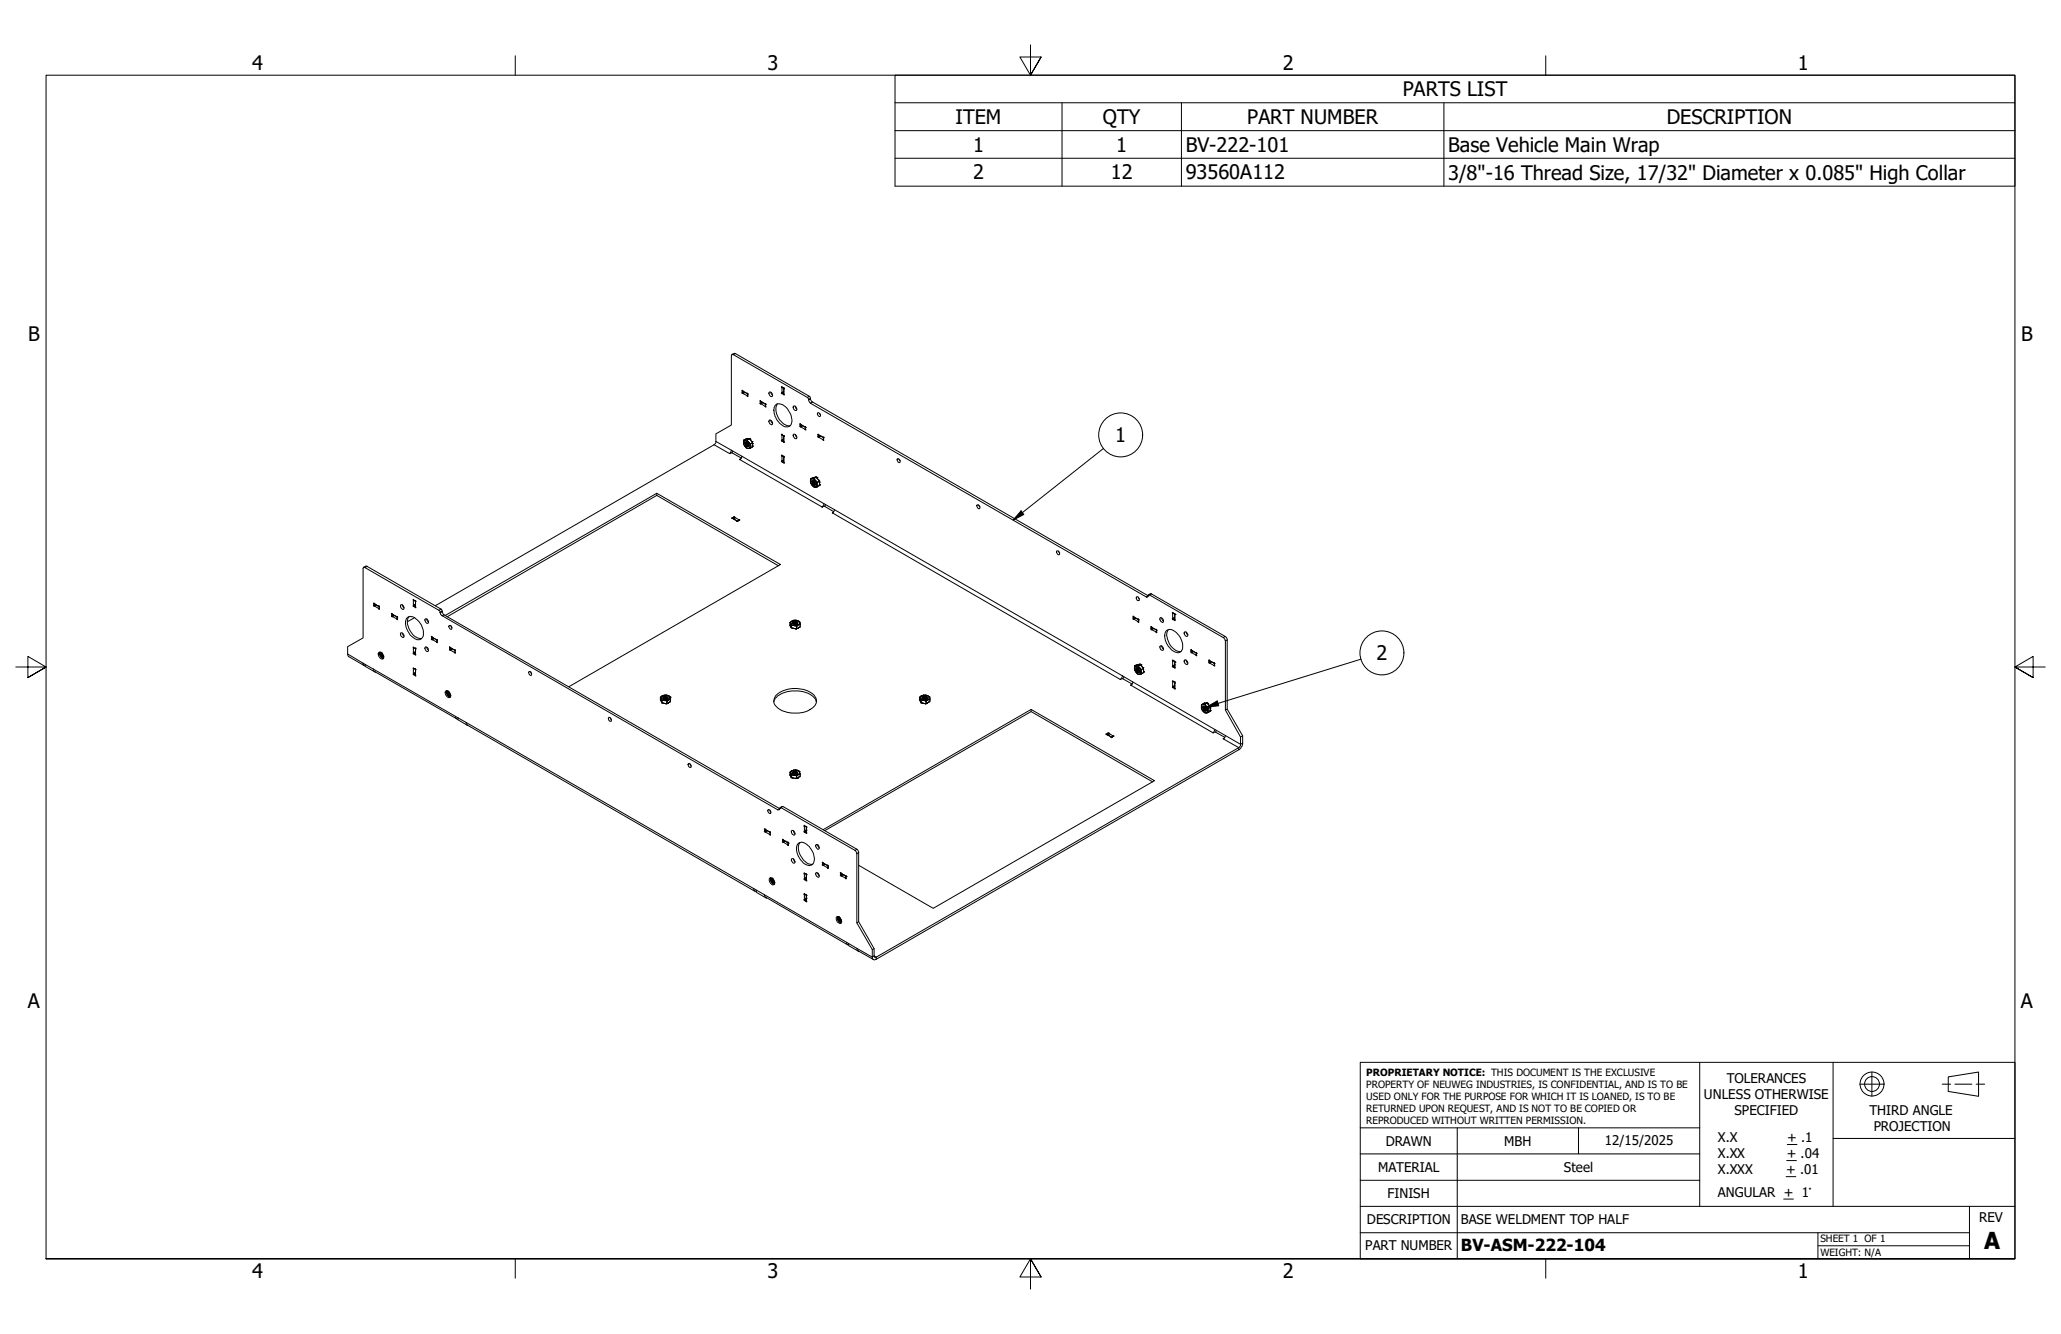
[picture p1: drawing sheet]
<svg xmlns="http://www.w3.org/2000/svg" width="432mm" height="279mm" viewBox="0 0 432 279" stroke-linecap="round" stroke-linejoin="round" font-family="sans-serif">
<!-- layer: Visible (ANSI) -->
<g fill="none" stroke="#000" stroke-width=".21">
<path d="M153.4 74.2l.5-.2h.2l15.4 9 .2 .1 .1 .5 .3 .5 70.4 40.7M152.8 95h.1M152.8 95l.4-.7 2.2 1.3-.3 .6h-.2l.3-.1M152.8 95l.5-.2 2 1.1M153.5 94.5l-.1 .4M155.5 82.2l.3-.2 .2 .2M155.6 82.4l.9 .5 .1 .2h.1v-.5M155.6 82.4h-.2v-.7l1.1 .7M155.6 82.4l.5-.2 .6 .4M155.8 92.8l.3 .7M155.8 92.6a.48 .48 0 0 1 .5-.4 .48 .48 0 0 1 .5 .4l.1 .1a.81 .81 0 0 1 0 1.2M155.8 92.8h.1"/>
<path d="M155.8 92.8v.3l.3 .4M155.8 92.6h.1M155.8 92.6v.2M155.8 93.1h.1M155.8 92.1v.5M156.1 93.5l.1 .2M156.1 93.5h.1M156.1 92.8l.3 .6 .3 .1M156.2 92.5a.58 .58 0 0 1 .6 .4 .58 .58 0 0 1-.1 .6 .51 .51 0 0 1-.5-.3 .51 .51 0 0 1 .2-.6l.4 .6-.1 .2 .1-.1v.1a.41 .41 0 0 1-.4 .1 .41 .41 0 0 1-.3-.4v-.4zM156.2 93.7l.5 .2M156.2 93.6v.1M156.3 93l.2 .3"/>
<path d="M156.3 91.9l-.4 .3M156.5 92.9l.2 .3M156.5 92.6v.4l.3 .3a.61 .61 0 0 1-.3-.7zM156.5 91.9h.1M156.5 91.9h.4M156.5 82.4l.2 .1v.1M156.5 93.9h.1M156.6 92.8l.2 .4M156.6 92.6l.2 .6M156.6 82.4h-.1M156.7 93.9h.2M156.7 93.4l-.4-.3v-.4l.1-.1-.1 .2 .1 .4 .4 .2"/>
<path d="M156.7 93.9h.1M156.8 93.2h.1M156.8 93.9h.1M156.9 91.9l.2 .1M156.9 91.9h.1M157.1 92h.1M157.1 92l.4 .5M157.2 93.8v.1M157.5 92.5h.1M157.6 93.6l-.7 .3M157.7 93.6h.1M157.7 93.4h.1"/>
<path d="M157.7 92.8v.8M159.3 84.4l.3-.2 .1 .2M159.4 84.6l.4-.3 .6 .5M160.3 84.6l-1.1-.7 .1 .2-.1 .4 1.3 .8-.1-.5M160.3 84.6h.2l-.1 .2M160.4 84.5l-.1 .1M161.2 88a.54 .54 0 0 1 .6 .3 .54 .54 0 0 1-.2 .7 .75 .75 0 0 1-.4-1zM161.2 82.1a.6 .6 0 0 1 .6 .3 .6 .6 0 0 1-.1 .7 .64 .64 0 0 1-.5-1zM161.5 82.2l.4 .5M161.5 88v.3l.4 .3M162.6 84.8a2.04 2.04 0 0 1 2.6 1.2 2.47 2.47 0 0 1 .2 3.3 1.85 1.85 0 0 1-2.3-.9 3.2 3.2 0 0 1-.7-3.4zM162.9 84.6a3.4 3.4 0 0 0 1.5 4.3l.5 .3h.6"/>
<path d="M163.7 90.9l.6 .4-.1 .1 .1 1.3-.6-.4 .1-.1zM163.7 95.3l.6 .3-.1 .2 .1 1.2-.6-.3 .1-.1v-1.1zM163.7 81l.6 .3-.1 .2 .1 1.2-.6-.3 .1-.2v-1zM164.1 91.2l.1 .7-.4 .3M164.1 92l.1 .2-.3 .2M164.1 95.6l.1 .7-.4 .3M164.1 96.4l.1 .2-.3 .2M164.1 81.3l.1 .7-.4 .2M164.1 82l.1 .2-.3 .2M164.3 95.8h.1M164.3 81.4v.1M164.3 91.4h.1"/>
<path d="M166.2 85.2a.51 .51 0 0 1 .6 .1 .51 .51 0 0 1 0 .7 .68 .68 0 0 1-.6-.8zM166.2 91.1a.5 .5 0 0 1 .6 .1 .5 .5 0 0 1 0 .7 .77 .77 0 0 1-.6-.8zM166.6 91l.3 .6M166.6 85.1l.3 .6M167.6 89.2v.1l.2 .1M167.6 89.2v-.5l1.1 .7M167.6 89.2l.4-.2 .1 .2M167.8 89.4l1 .6-.1-.1 .1-.4-.1-.1M167.8 89.4l.3-.2 .7 .4M168.7 89.3v.1M169.4 83.7l-.2-.5-15.8-9-.2 .3v14.5l-3.2 1.9v1.8l-.4 .5-58.4 33.7M169.4 83.7l.4 .8 70.4 40.6 .3-.3"/>
<path d="M169.4 83.7h.1M170.9 99.9l.2 .2M170.9 99.9h.1M170.9 99.9l-.4 .1M171 99.9v.1M171.3 86.5a.42 .42 0 0 1 .5 .2 .42 .42 0 0 1-.2 .5 .58 .58 0 0 1-.3-.7zM171.4 91.4l.4-.2v.2M171.5 91.6l-.2-.1 .1-.1-.1-.5 1.1 .7M171.5 91.6l1.1 .7v-.7h-.2M171.5 91.6l.5-.3 .5 .5M171.6 86.6l.3 .3M172.4 91.6h.1"/>
<path d="M188 96.1h.1a.52 .52 0 0 1 .4 .8 .61 .61 0 0 1-.5-.8zM188.3 96.2l.3 .3M76.2 118.8l.4-.2h.3l15.5 9 .6 1.2 70.3 40.6M137.6 103.3v.5M153.7 108.3l-.4 .2v.1l1.1 .5M153.7 108.3h.1M153.7 108.3v.4h.2M153.7 108.3v-.1h.2v.1M153.9 108.3h.1M153.9 108.3l.8 .5h.3v.2l-.4 .1M153.9 108.3v.5l.7 .4M154.4 109.1h.1"/>
<path d="M154.4 109.1v.1h.2v-.1M154.4 109.1v.1M154.6 109.1v.1M163.1 118.5l-25.5-14.7-43.9 25.4M169.8 100.8l.3 .7M169.8 100.6a.55 .55 0 0 1 .6-.3 .55 .55 0 0 1 .5 .5l.2 .3a.64 .64 0 0 1-.2 .9M169.8 100.8h.1M169.8 100.6v.2M169.9 100.3l-.1 .3M169.9 101.2h.1M169.9 100.3h.1M170.1 101.5l.1 .2"/>
<path d="M170.1 101.5h.1M170.2 100.8l.3-.1a.58 .58 0 0 0 .4 .7l-.1 .1a.48 .48 0 0 1-.5-.1 .48 .48 0 0 1-.1-.5zM170.2 100.9l.1 .5 .3 .3M170.2 100.6a.67 .67 0 0 1 .6 1.1 .62 .62 0 0 1-.6-.4 .62 .62 0 0 1 0-.7zM170.2 101.7l.6 .3M170.2 101.7h.1M170.3 101l.3 .4M170.4 100l-.5 .3M170.4 101l.3 .3M170.4 100.7a.56 .56 0 0 0 .5 .7M170.5 100h.1M170.5 102h.1"/>
<path d="M170.6 100.9l.2 .3M170.8 101.5l.1-.2zM170.8 101.5l-.3-.1-.2-.3 .1-.5a.5 .5 0 0 0 0 .6 .5 .5 0 0 0 .4 .3M170.8 102h.1M170.9 101.3h.1M170.9 102h-.1M170.9 101.3l-.3-.5 .3 .5M170.9 102h.3M171.1 100.1h.1M171.1 100.1l.5 .5M171.2 102h.1M171.6 101.7h.1"/>
<path d="M171.6 101.7l-.4 .3M171.7 101.5h.1M171.7 100.9v.6M171.7 101.5l-.1 .2M173 105.7l-.2 .3M174.7 107.2l-2-1.2-.4 .2 .3-.7 2.2 1.2-.2 .6-.2 .1 .2-.1M204.7 105.7h.1a.52 .52 0 0 1 .4 .9 .61 .61 0 0 1-.5-.9zM205 105.8l.3 .4M221.4 115.4a.45 .45 0 0 1 .5 .2 .45 .45 0 0 1-.1 .6l-.2-.1zM221.7 115.4l.3 .4M76.5 139.4l-.4-.2-.1-.3 2.2 1.2 .2 .5 17.3 10M76.5 139.1v.5l2.1 1.2"/>
<path d="M78.3 126.3l1.2 .7v.6l-1.2-.7zM78.4 126.9l.5-.2 .5 .4M78.7 126.7v-.1l-.3 .2M79.4 136.7a.9 .9 0 0 1 1 1.1 .63 .63 0 0 1-.7 .1 .63 .63 0 0 1-.4-.5l-.1-.6zM79.4 126.9h.1M79.6 136.6a1.13 1.13 0 0 0 .7 1.3M79.8 136.7a.61 .61 0 0 0 0 .6 .61 .61 0 0 0 .6 .3 .53 .53 0 0 1-.5-.3 .53 .53 0 0 1 0-.6M79.8 137l.3 .6M79.8 136.7h.1M79.9 137l.2 .4M79.9 136.7v.4l.4 .4-.3-.2zM80.1 137l.2 .4"/>
<path d="M80.1 136.8v.3l.3 .3M82.1 129l.3-.2 .1 .2M82.2 129.2h-.2v-.7l1.1 .7M82.2 129.2l1.1 .6-.1-.3 .1-.3h-.2M82.2 129.2l.4-.3 .6 .4M83.2 129.1l-.1 .1M83.9 126.7a.57 .57 0 0 1 .6 .3 .57 .57 0 0 1 0 .6 .72 .72 0 0 1-.6-.9zM83.9 132.6a.57 .57 0 0 1 .6 .3 .57 .57 0 0 1 0 .6 .72 .72 0 0 1-.6-.9zM84.3 126.7l.3 .6M84.3 132.6l.3 .6M85.2 129.5a1.51 1.51 0 0 1 2.2 .3 3.2 3.2 0 0 1 1 3.9 1.34 1.34 0 0 1-2-.3 3.4 3.4 0 0 1-1.2-3.9zM85.7 129.2a2.66 2.66 0 0 0 .4 3.2 2.58 2.58 0 0 0 2.2 1.3"/>
<path d="M86.6 135.5l.5 .3v1.4l-.5-.3zM86.6 126.8v.3l.1-.1M86.9 129.3l-1.6 .9M86.9 125.9h.2v.1M86.9 125.9l-.3-.4v1.3M86.9 135.8h.2v.7l-.5 .3M86.9 136.6l.2 .2-.4 .2M86.9 125.9l.2-.1v.8l-.5 .2M86.9 126.6l.2 .2-.4 .2M87.1 126v1.3l-.4-.3M87.1 136h.1M87.1 126h.1"/>
<path d="M89.1 135.6a.53 .53 0 0 1 .5 .1 .53 .53 0 0 1 .2 .5l-.1 .1a.47 .47 0 0 1-.5 0 .47 .47 0 0 1-.2-.5zM89.1 129.7a.51 .51 0 0 1 .6 .2 .51 .51 0 0 1-.2 .7 .72 .72 0 0 1-.4-.9zM89.4 135.6l.1 .4 .3 .1M89.4 129.7l.4 .6M90.4 133.3l1.2 .7v.6l-1.2-.7 .1-.1zM90.4 133.8l.4-.2 .1 .2M90.6 134l.4-.3 .6 .5M91.6 133.9l-.1 .1M92.2 128.3l-.3-.5-15.7-9-.1 .2v14.6l-3.3 1.8v1.8l.3 .3 3.2 1.9M92.2 128.3l.3 .6 70.4 40.7h.4v-.2M92.2 128.3h.1M93.3 128.9l44.3-25.6 25.9 14.9-44.3 25.6"/>
<path d="M94.1 131a.48 .48 0 0 1 .5 .3 .48 .48 0 0 1-.1 .5 .64 .64 0 0 1-.4-.8zM94.2 135.4l1.2 .8-.1 .1 .1 .5-1.2-.7zM94.2 136l.4-.2 .1 .2M94.3 136.1l.4-.2 .7 .4M94.5 131.1l.2 .3M95.3 136.1h-.1M165.5 130.9h.1M165.5 130.4h.1M165.5 130.4v.7l.2 .3M165.8 130.2a.6 .6 0 0 0 .1 .7 .6 .6 0 0 0 .7 .1 .7 .7 0 0 0 .9-.6M165.8 130.2l-.3 .2M165.9 130.1l-.1 .1"/>
<path d="M166 130h.1M166 130l-.2 .2M166 131.6l.7 .1M166.1 130.6l.2-.2h.5l.2 .3M166.2 130.7a.54 .54 0 0 1 .7 0M166.3 129.9h.1M166.4 130.7h.4M166.4 130.6h.4M166.4 130.4h.4M166.7 129.9l.2 .1M166.7 129.9l-.7 .1M166.7 129.9h.1"/>
<path d="M166.7 131.7h.1M166.7 131.7h.2M166.8 130.7h-.5l.5 .1M166.9 131.7h-.1M166.9 130.3l-.7 .1M166.9 130l.5 .3M166.9 130l.5 .1v.2M166.9 130h.1M167 131.6h.1M167 130.6l-.2-.2-.7 .2v.1l.3-.1 .5 .1M167 131.6l-.1 .1M167.1 130.5a.59 .59 0 0 1-.5 .3 .59 .59 0 0 1-.5-.4 .62 .62 0 0 1 1 .2l-.1 .1a.44 .44 0 0 0-.4-.5 .44 .44 0 0 0-.5 .5h.1"/>
<path d="M167.4 130.3l.1 .1M167.4 130.3h.1M167.5 130.4l.1 .3M167.5 130.4h.1M167.5 131.4l-.5 .2M167.6 130.7h.1M167.6 130.7v.6M237.4 129.5v.2h.2l.8 .5 .1 .2 .1-.1v-.4M237.4 129.5v-.5l1.2 .7v.2M237.4 129.5l.3-.2 .2 .2M237.5 129.7l.4-.2 .7 .4M237.7 139.8a.58 .58 0 0 1 .6-.3 .58 .58 0 0 1 .5 .5l.2 .3a.76 .76 0 0 1-.2 .9"/>
<path d="M237.7 139.8v.3M237.7 139.5v.3M238.1 139.8a.71 .71 0 0 1 .5 1 .67 .67 0 0 1-.5-1zM238.2 125a.54 .54 0 0 1 .4 .8 .52 .52 0 0 1-.4-.8zM238.3 139.2l-.6 .3M238.4 139.9h-.1a.51 .51 0 0 0-.2 .6 .51 .51 0 0 0 .6 .3l.1-.2M238.4 139.9a.58 .58 0 0 0 .4 .7M238.4 139.9a.55 .55 0 0 0 .4 .8M238.4 139.2h.1M238.4 140l.4 .5M238.4 129.7h.1M238.5 125.1l.2 .4"/>
<path d="M238.8 139.1l.2 .2M238.8 139.1l-.4 .1M238.9 139.1h.1M239 139.3h.1M239 139.3l.5 .5M239.5 139.8h.1M240.5 124.8h.1M240.6 124.6l.4-.3 .2 .1 15.7 9.1 .2 .4v14.6l-.4 .2v-14.5l-.1-.3-.2-.3-15.6-9h-.2l-.1 .2M241.3 131.9l-.2-.1v-.6l1.1 .7M241.3 131.9l1.1 .6v-.5l-.2-.1M241.3 131.9l.4-.3 .6 .4M241.6 131.6l-.1-.1-.3 .2"/>
<path d="M242.3 131.8l-.1 .1M243.1 129.4a.54 .54 0 0 1 .6 .3 .54 .54 0 0 1-.2 .7 .75 .75 0 0 1-.4-1zM243.1 135.3a.51 .51 0 0 1 .6 .3 .51 .51 0 0 1-.2 .6 .64 .64 0 0 1-.4-.9zM243.4 135.3l.1 .5 .3 .2M243.4 129.4l.1 .5 .3 .1M244.4 132.1a1.65 1.65 0 0 1 2.3 .7 3.1 3.1 0 0 1 .8 3.6 1.66 1.66 0 0 1-2.5-.8 2.94 2.94 0 0 1-.6-3.5zM244.8 131.9a3 3 0 0 0 .6 3.5 2.48 2.48 0 0 0 2.1 1.1M245.7 139.5l-.1 .1 .2 .1M245.7 129.5l-.1-1.2 .7 .4-.2 .1v1l.2 .1-.2 .1-.3-.3M245.7 129.5l-.1 .2h.2M246 139.3l.1 .2-.3 .2M246 129.3l.1 .2-.3 .2"/>
<path d="M246.1 138.5v1.3l.2 .1-.2 .1-.3-.3M246.1 128.6v.7l-.4 .2M246.1 138.7l.1-.2-.6-.3 .1 1.3M246.1 139.3h.1M246.1 128.7h.1M246.1 139.3l-.4 .2M246.1 138.7h.1M248.2 132.4a.56 .56 0 0 1 .6 .2 .56 .56 0 0 1-.1 .7 .67 .67 0 0 1-.5-.9zM248.2 138.2a.54 .54 0 0 1 .6 .3 .54 .54 0 0 1-.2 .7 .75 .75 0 0 1-.4-1zM248.5 138.2l.4 .7M248.5 132.4l.4 .6M249.5 136l1.2 .7v.7l-1.2-.7z"/>
<path d="M249.6 136.7l.5-.2 .7 .3h-.2M250 136.5l-.1-.2-.3 .2M250.6 136.7h.1M253.3 138.7l.3-.2 .1 .2M253.4 138.9l-.2-.1 .1-.6 1 .7M253.4 138.9l1.1 .6-.1-.4M253.4 138.9l.5-.3 .5 .5M254.3 138.9l.1-.1v.3M254.4 138.8l-.1 .1M78.6 140.7l.1 .1M86.6 141.1v.3l.1-.1M86.9 140.1h.2v.2"/>
<path d="M86.9 140.1l-.3-.2v1.2M86.9 140.1h.2v.7l-.5 .3M86.9 140.9l.2 .2-.4 .2M87.1 140.3v1.3l-.4-.3M87.1 140.3h.1M93.3 144.8a.82 .82 0 0 1 1.1 .9 .4 .4 0 0 1-.3 .4 .4 .4 0 0 1-.4-.2l-.4-.7zM93.6 144.7a1.01 1.01 0 0 0 .8 1.3M93.8 145.1l.4 .6M93.9 144.7a.62 .62 0 0 0-.1 .7 .62 .62 0 0 0 .6 .3M93.9 144.8a.57 .57 0 0 0 0 .6 .57 .57 0 0 0 .5 .3M94 145.2l.2 .3M94 144.8v.6l.4 .2"/>
<path d="M94 144.9l.4 .6-.3-.6M94.1 145l.2 .4M95.9 150.6l-.3-.1-.2-.4 2.3 1.2 .2 .5 60.3 34.9M95.9 150.3v.4l2.1 1.3M98 151.9v.1M110.8 140.7a.48 .48 0 0 1 .5 .2 .48 .48 0 0 1-.1 .6 .64 .64 0 0 1-.4-.8zM111.2 140.7l.2 .4M127.5 150.3a.59 .59 0 0 1 .6 .8 .53 .53 0 0 1-.5-.2 .53 .53 0 0 1-.1-.6zM127.9 150.4l.2 .3M138.4 146.6h.1M138.4 146.1h.1M138.4 146.7l.2 .4"/>
<path d="M138.4 146.7h.1M138.7 145.8a.55 .55 0 0 0-.1 .7 .55 .55 0 0 0 .7 .2 .86 .86 0 0 0 1.1-.6M138.7 145.8h.1M138.7 145.8l-.3 .2v.7M138.8 145.7h.1M138.9 145.7l-.2 .1M139 146.3l.2-.2h.4l.3 .2-.5-.3-.4 .2v.2l.1-.2 .7 .2M139 146.4l.3-.2 .5 .2M139.1 146.4l-.2-.1a.49 .49 0 0 1 .5-.4 .49 .49 0 0 1 .5 .4l-.1 .1M139.2 145.6h.1M139.2 146.4h.4M139.2 146.3h.4"/>
<path d="M139.2 146.1h.4M139.6 145.6l.2 .1M139.6 145.6l-.7 .1M139.6 145.6h.1M139.6 146.4h-.5h.6M139.7 146h-.7M139.7 147.4h.1M139.8 145.7h.1M139.8 146.4a.49 .49 0 0 1-.6 .1 .49 .49 0 0 1-.3-.5 .59 .59 0 0 1 .6-.2 .59 .59 0 0 1 .5 .5l-.2 .1M139.8 145.7l.5 .2M139.8 147.3h.1M140 146.2l-.2 .2"/>
<path d="M140.2 145.7h.1M140.3 145.9l.1 .2M140.3 147v.1a1.48 1.48 0 0 1-1.5 .2M140.3 146l.1 .1M140.3 145.9v.1M140.4 146.1l.1 .8M140.5 146.4h.1M144.3 159.9a.49 .49 0 0 1 .4 .3 .49 .49 0 0 1 0 .5 .52 .52 0 0 1-.4-.8zM162.1 147a3.3 3.3 0 0 1 2.9-2.2 5.8 5.8 0 0 1 5.9 1.7l.1 .5M162.5 145.7a6.3 6.3 0 0 1 8.1 0 1.82 1.82 0 0 1-.9 2.9 6.4 6.4 0 0 1-7-.6 1.59 1.59 0 0 1-.2-2.3zM192.7 146.6h.1M192.7 146.1h.1"/>
<path d="M192.7 146.7l.2 .4M192.7 146.7h.1M193 145.8a.55 .55 0 0 0-.1 .7 .55 .55 0 0 0 .7 .2 .78 .78 0 0 0 1.1-.6M193 145.8h.1M193 145.8l-.3 .2v.7M193.2 147.3h.1M193.2 145.7h.1M193.2 145.7l-.2 .1M193.2 147.3l.7 .1M193.3 146.3l.2-.2h.4l.3 .2-.4-.2a.32 .32 0 0 0-.3 0 .32 .32 0 0 0-.2 .3l.2-.2 .6 .2M193.3 146.4l.2-.2 .6 .2M193.4 146.4h.5"/>
<path d="M193.4 145.6l-.2 .1M193.4 145.6h.1M193.5 146.3h.4M193.5 146.1h.4M193.5 145.6h.4M193.9 145.6l.2 .1M193.9 145.6l-.7 .1M193.9 145.6h.1M193.9 147.4h.1M194 146l-.5-.1-.1 .1M194 147.4h.1M194.1 146.4a.49 .49 0 0 1-.6 .1 .49 .49 0 0 1-.3-.5 .64 .64 0 0 1 1.1 .2l-.2 .2a.46 .46 0 0 0-.3-.5 .46 .46 0 0 0-.6 .3l.2 .2"/>
<path d="M194.1 145.7l.5 .2M194.1 147.3h.1M194.1 145.7h.1M194.3 146.2l-.2 .2M194.5 145.7h.1M194.6 145.9l.1 .2M194.6 147l-.6 .4M194.6 145.9v.1M194.7 146.1l.1 .8M194.7 146v.1M194.8 146.4h.1M216 148.6v.4"/>
<path d="M232.1 153.6v-.1h.2v.1l1.1 .6-.4 .2M232.1 153.6l-.5 .2 1.2 .6M232.1 153.6v.4h.2M232.3 153.6v.5l.7 .3M232.8 154.4h.1M232.8 154.4v.1h.2v-.1M233 154.4h.1M235.5 141.8l-.2 .4M237.2 143.3l-2.1-1.2-.4 .2 .2-.2 .2-.6 2.2 1.3-.1 .5-.3 .2 .2-.1M237.7 140.1l.2 .6M237.7 140.4h.1M237.9 140.7l.2 .2"/>
<path d="M237.9 140.7h.1M238.1 140.1a.67 .67 0 0 0 .5 .7M238.1 140.9l.5 .3M238.1 140.9h.1M238.3 140.3l.1 .3M238.4 140.1l.2 .4M238.4 141.2h.1M238.5 140.1l.2 .4M238.6 141.2h.2M238.7 140.7a.46 .46 0 0 1-.4-.3 .46 .46 0 0 1 0-.5l-.1 .1 .1 .5 .3 .2M238.8 140.5h.1M238.8 140.5l-.2 .2z"/>
<path d="M239.1 141.2h-.3M239.1 141.2h.1M239.6 140.9h.1M239.6 140.7h.1M239.6 140.1h.1M239.6 140.7l-.5 .5M239.6 140.1v.6M245.7 143.8l-.1 .2h.2M246 143.6l.1 .2-.3 .2M246.1 142.9v.7l-.4 .2M246.1 143.1l.1-.2-.5-.3v1.2M246.1 143.1v1l.2 .2h-.2l-.3-.3"/>
<path d="M246.2 143l-.1 .1M251.7 148.1l.3 .7M251.7 148a.52 .52 0 0 1 .5-.5 .52 .52 0 0 1 .5 .5l.2 .2a.75 .75 0 0 1-.1 1.1M251.7 148.1h.1M251.7 148h.1M251.7 148v.1M251.8 147.6l-.1 .4M251.8 148.4h.1M251.8 147.6h.1M252 148.8l.1 .2M252 148.8h.1M252 148a.58 .58 0 0 1 .6 .2 .58 .58 0 0 1 .1 .6l.1-.1v.1a.5 .5 0 0 1-.6 .1 .5 .5 0 0 1-.2-.6z"/>
<path d="M252 148.2l.3 .6 .2 .1M252.1 149l.7 .3M252.1 149l.6 .3M252.1 149h.1M252.2 148.3l.2 .4M252.3 148l-.1 .3 .2 .4 .3 .1M252.3 147.3l-.5 .3M252.3 148.3l.2 .3M252.3 148l.2 .5 .2 .2a.61 .61 0 0 1-.4-.7zM252.3 147.3h.5M252.4 148h-.2a.51 .51 0 0 0-.1 .6 .51 .51 0 0 0 .7 .2v-.1M252.4 149.3h.1"/>
<path d="M252.5 148.1l.2 .4M252.5 148l.3 .7M252.7 149.3h.1M252.8 147.3l.7 .6M252.8 147.3h.1M252.9 147.3h.1M253.1 149.2h.1M253.1 149.2l-.3 .1M253.6 149h-.1M253.6 148.8h.1M253.6 148.2v.8l-.5 .2M254.8 153l-.1 .4"/>
<path d="M256.6 154.4l-2-1.1-.5 .2 .4-.7 2.2 1.3-.2 .5-.2 .1 .2-.1M256.7 148.7l3.2 5.7v1.7l-.2 .4-76.2 44-.4-.2v-1.6l-3.2-5.7v-14.7l-.3-.4-15.6-9-.6 .3M257.1 148.5l3.2 5.6v1.5a1.73 1.73 0 0 1-.8 1.4l-75.9 43.9a.5 .5 0 0 1-.6 .1 .5 .5 0 0 1-.2-.5v-1.6l-3.3-5.6v-14.6l-.2-.4-15.7-9.1h-.2l-.1 .2M260.3 154.1l-.4 .3M144.6 160l.2 .4M160.2 174.1h.1M160.2 174.1v-.6l1 .7M160.2 174.1l-.1 .1h.2M160.2 174.1l.4-.2 .1 .2M160.3 174.2l1.1 .7v-.5M160.3 174.2h.1M160.3 174.2l.5-.2 .6 .4"/>
<path d="M160.9 169.6a.59 .59 0 0 1 .6 .8 .59 .59 0 0 1-.6-.8zM161.2 174.2l.2 .1v.1M161.3 169.7l.2 .4M161.3 174.2h-.1M161.4 174.4h.1M163.3 169.4h.1M164 176.2v-.4l1 .6M164 176.2v.3l.1-.1 .9 .5 .1 .2 .1-.1-.1-.1 .1-.3M164 176.2l.3-.2 .2 .2M164.5 176.2h.1M164.5 176.2l-.4 .2M164.5 176.2l.7 .4"/>
<path d="M165 176.4h.2v.2M165 176.4h.1M165.1 176.6h.1M165.5 162.3h.1M165.5 161.7v.1M165.5 162.4l.2 .4M165.5 162.4h.1M165.8 161.5a.62 .62 0 0 0 .1 .8 .62 .62 0 0 0 .7 .1 .69 .69 0 0 0 .9-.7M165.8 161.5l-.3 .2v.7M165.8 180a.51 .51 0 0 1 .6 .1 .51 .51 0 0 1 0 .7 .77 .77 0 0 1-.6-.8zM165.8 161.5h.1M165.9 173.9a.61 .61 0 0 1 .6 .4 .61 .61 0 0 1-.1 .6 .68 .68 0 0 1-.5-1z"/>
<path d="M166 161.4h.1M166 161.4l-.2 .1M166 162.9l.7 .2M166.1 162l.2-.2h.5l.2 .2-.4-.3-.5 .3 .7-.1 .1 .2M166.2 161.7h.7M166.2 179.9l.4 .6M166.2 174l.4 .6M166.3 161.3h.1M166.3 162.1h.5zM166.4 162.1h.4M166.4 161.9h.4M166.4 161.8h.4"/>
<path d="M166.7 161.3l.2 .1M166.7 161.3l-.7 .1M166.7 161.3h.1M166.7 163.1h.1M166.9 163.1h-.1M166.9 162.1l-.6-.1a.18 .18 0 0 1-.3-.1 .18 .18 0 0 1 .2-.2l.4-.1a.32 .32 0 0 1 .4 .2 .32 .32 0 0 1-.1 .3M166.9 161.4l.5 .2M166.9 161.4h.1M166.9 161.4l.4 .1M167 163h.1M167 163l-.3 .1M167.1 161.9a.58 .58 0 0 1-.6 .3 .58 .58 0 0 1-.4-.5 .62 .62 0 0 1 1 .2l-.2 .2"/>
<path d="M167.1 176.8a1.27 1.27 0 0 1 1.9 0 3.5 3.5 0 0 1 1.3 4.2 1.72 1.72 0 0 1-2.5-.8 3.2 3.2 0 0 1-.7-3.4zM167.4 161.4h.1M167.4 161.5v.1M167.4 161.6l.1 .1M167.5 161.7l.1 .4M167.5 162.7l-.5 .3M167.6 162.1h.1M167.6 176.5a2.77 2.77 0 0 0 .6 3.5 2.06 2.06 0 0 0 2 1M167.6 162.1v.5M168.8 173.1l-.3-.3v1.5h.1M168.8 173.1h.1M168.8 173.1l.2 .1v.1"/>
<path d="M168.8 173.9l.2 .2-.4 .2M168.8 173.1l.1 .8M168.9 173.9h.1M168.9 173.9l-.4 .2M169 173.3v1.3l-.4-.3M169 173.3h.1M170.9 176.9a.57 .57 0 0 1 .6 .3 .57 .57 0 0 1-.1 .7 .86 .86 0 0 1-.5-1zM171.3 176.9l.3 .6M172.4 173.8l43.6-25.2 25.9 14.9-46.4 26.7-15.6-9M241.5 163.8l-25.5-14.8-43.2 25M158.4 186.4v.5l2.1 1.2M158.4 186.7l-.3-.1-.2-.5 2.2 1.3 .2 .4 17.2 10.1"/>
<path d="M160.5 188.1h.1M161.3 183.9a.95 .95 0 0 1 .9 1.4 .95 .95 0 0 1-.9-1.4zM161.5 183.8a1.01 1.01 0 0 0 .7 1.4M161.7 184.3l.1 .4 .3 .1M161.7 184h.1M161.7 184a.58 .58 0 0 0 0 .6 .58 .58 0 0 0 .6 .3M161.9 184.3l.2 .4M161.9 184.1l.4 .6M162 184.3l.2 .3M162 184.1l.2 .6M162.3 184.8h-.2l-.2-.3v-.5a.5 .5 0 0 0-.1 .6 .5 .5 0 0 0 .5 .2M168.5 188.4v.2h.1"/>
<path d="M168.8 183.1l-.3-.3v1.4l.5 .3v-1.2M168.8 183.1h.1M168.8 187.5l-.3-.4v1.3M168.8 187.5h.1M168.8 183.1h.2v.2M168.8 187.5l.2-.1v.2M168.8 183.9l.2 .1-.4 .2M168.8 188.2l.2 .2-.4 .2M168.8 183.1l.1 .7-.4 .3M168.8 187.5l.1 .7M168.9 188.2h.1M168.9 188.2l-.4 .2"/>
<path d="M169 183.3h.1M169 187.6h.1M169 187.6v1.2l-.4-.2M169 183.2v.1M170.9 182.8a.57 .57 0 0 1 .6 .3 .57 .57 0 0 1-.1 .7 .86 .86 0 0 1-.5-1zM171.3 182.8l.3 .7M172.3 181h.1M172.3 181v-.4h.1l.1 .2 .9 .4M172.3 181v.2h.2M172.3 181l.4-.2 .1 .2M172.5 181.2l1 .7v-.5M172.5 181.2h.1"/>
<path d="M172.5 181.2l.4-.2 .6 .4M173.4 181.2h.1M173.4 181.2l.1 .1v.1M175.3 192.1a.8 .8 0 0 1 .8 .2 .8 .8 0 0 1 .2 .9v.1a.85 .85 0 0 1-.9-.3 .85 .85 0 0 1-.1-.9zM175.5 192a1.01 1.01 0 0 0 .8 1.3M175.7 192.4l.4 .6M175.8 192a.58 .58 0 0 0-.1 .7 .58 .58 0 0 0 .6 .3 .55 .55 0 0 1-.5-.3 .55 .55 0 0 1 0-.6M175.8 192.4l.3 .4M175.8 192.2l.2 .5 .3 .2-.4-.2zM176 192.2l.3 .6zM176 192.3l.2 .4M176.1 183.3l.4-.2v.2"/>
<path d="M176.2 183.5l-.2-.2h.1v-.5l1 .7 .1-.1 .1 .2M176.2 183.5l1.1 .6-.1-.5M176.7 183.2h.1M176.7 183.2l-.5 .3M176.7 183.2l.6 .4M177.2 183.4v.1M177.3 183.6h-.1M177.8 197.6v.5l2.1 1.2M177.8 197.9h-.3l-.1-.5 2.1 1.2 .1 .5 3.4 1.9M179.9 199.2l.1 .1M179.9 193l-.4 .3M183.1 198.7l-.3 .2"/>
</g>
<!-- layer: Visible Narrow (ANSI) -->
<g fill="none" stroke="#000" stroke-width=".21">
<path d="M154.1 74l-.4 .3M149.6 93.2l3.2 1.8M150 92.5l3.2 1.8M155 96.3l17.2 9.9M155.4 95.6l17.2 9.9M155.6 81.9h-.1M155.6 81.9l-.1 .1M155.8 92.8v.3l.3 .4M155.8 92.8h.1M155.8 93.1h.1M155.8 92.6h.1M155.8 92.2h.1"/>
<path d="M155.8 82l-.3 .2M155.9 92.2h.2M155.9 92.2h.1M156.1 92.2h.1M156.1 92.2h-.3v.4M156.1 93.5h.1M156.1 82.2l-.5 .2M156.2 93.7l.5 .2M156.2 92.2l.3-.1 .2 .4M156.2 93.7h.1M156.2 92.2h.1M156.3 91.9l-.4 .3"/>
<path d="M156.5 91.9h.4M156.5 91.9h.1M156.5 92.1l.5-.2zM156.5 92.1l.2 .4M156.5 92.1l-.3 .1M156.5 93.9h.1M156.5 92.1h.1M156.6 82.4h-.1M156.7 82.9h-.2M156.7 82.8l-.2 .1M156.7 92.5l.2 .1M156.7 93.9h.1"/>
<path d="M156.7 82.5v.1M156.9 92.6l.3 .4M156.9 92.6l.3 .4v.3M156.9 93.9h.1M156.9 91.9h.1M157 91.9l.1 .1M157 91.9h.1M157.1 92h.1M157.1 92l.4 .5M157.2 93.3v.2M157.2 93.5v.4M157.2 93.5v.4h-.3"/>
<path d="M157.2 93.5h.1M157.2 93.9h.1M157.2 93.3h.1M157.2 93v.3M157.2 93h.1M157.5 92.5l.1 .1M157.5 92.5h.1M157.6 93.6h.1M157.7 92.9v.6M157.7 92.8v.1M157.7 93.5l-.5 .4M157.7 93.5h.1"/>
<path d="M157.7 92.9h.1M157.7 92.6l-.5 .4M157.7 92.7l-.5 .3M157.7 93.4v.1M159.4 84l-.1 .1M159.4 84.1h-.1M159.6 84.2l-.3 .2M159.8 84.3l-.4 .3M160.3 84.5v.1M160.4 85.1l-.1 .1M160.4 85l-.1 .1M160.5 84.7l-.1 .1"/>
<path d="M163.9 81.1l-.1 .1M163.9 91.1h-.1M163.9 95.4l-.1 .1M164 81.2h-.2M164 91.1l-.2 .1M164 95.5l-.2 .1M164.1 95.6h.1M164.2 81.2l-.1 .1M164.2 82l-.4 .2M164.2 82.2l-.2 .2M164.2 82.5h-.1M164.2 92.5h-.1"/>
<path d="M164.2 91.2h-.1M164.2 91.9l-.4 .3M164.2 92.2l-.2 .2M164.2 96.3l-.4 .2M164.2 96.6l-.2 .2M164.2 96.8h-.1M164.3 82.5l-.2 .1M164.3 95.8h.1M164.3 92.5l-.2 .1M164.3 96.8l-.2 .1M164.3 81.4v.1M164.3 91.4h.1"/>
<path d="M167.7 88.8l-.1 .1M167.8 88.9l-.2 .1M168 89l-.4 .2M168.1 89.2l-.3 .2M168.7 89.3v.1M168.7 89.9h.1M168.8 89.9l-.1 .1M168.8 89.5v.1M169.5 83l-.3 .2M169.8 83.4l-.4 .3 .4-.2M170.2 84.2l-.4 .3M170.9 99.9l-.4 .1"/>
<path d="M170.9 99.9h.1M171 99.9l.1 .2M171 99.9h.1M171.4 91.1h.1l-.1 .1M171.7 91.2l-.3 .2M172 91.3l-.5 .3M172.5 91.6h.1M172.5 92.1h.1M172.5 92l-.1 .1M172.5 91.8h.1M76.9 118.6l-.4 .3M153.4 108.5v.1"/>
<path d="M153.5 108.5v.1M153.7 108.3v.4M153.9 108.3v.5M154.4 109.1v.1M154.6 109.1v.1M154.7 108.8v.2M154.9 108.8v.2M169.8 100.8l.3 .7M169.8 100.8h.1M169.8 100.6h.1M169.9 100.3h.2M169.9 101.2h.1"/>
<path d="M169.9 100.3h.1M170.1 100.3h.1M170.1 100.3h-.2l-.1 .3M170.1 101.5h.1M170.2 101.7l.6 .3M170.2 100.3l.4-.1 .2 .4M170.2 101.7h.1M170.2 100.3h.1M170.4 100l-.5 .3M170.4 100h.1M170.5 100h.1M170.6 100.2l.4-.3z"/>
<path d="M170.6 100.2l.2 .4M170.6 100.2l-.4 .1M170.6 102h.1M170.6 100.2h.1M170.8 100.6l.1 .2M170.8 102h.1M170.8 100.6h.1M170.9 100.8l.3 .2M170.9 100.8l.3 .2-.1 .4M170.9 102h.1M170.9 100.8h.1M171.1 101.4v.3"/>
<path d="M171.1 101.7l.1 .2M171.1 101.7l.1 .2-.3 .1M171.1 101.7h.1M171.1 101.4h.1M171.1 100.1h.1M171.1 100.1l.4 .5M171.2 101l-.1 .4M171.2 101.9h.1M171.2 101h.1M171.5 100.6h.1M171.6 101.7h.1M171.7 101v.5"/>
<path d="M171.7 100.9v.1M171.7 101.5l-.5 .4M171.7 101.5h.1M171.7 101h.1M171.7 100.8l-.5 .2M174.4 107.4l60.3 34.9M174.8 106.7l60.3 34.8M72.8 137l3.2 1.9M78.4 126.4l-.1 .1M78.5 126.5l-.1 .1M78.6 126.6l-.2 .1M78.9 126.7l-.4 .2"/>
<path d="M79.4 126.9h.1M79.4 127.1h.1M79.4 127.4h-.1M79.4 127.4v.1M79.6 136.6a.94 .94 0 0 0 .7 1.3M82.2 128.6l-.1 .1M82.2 128.7h-.1M82.4 128.8l-.3 .1M82.6 128.9l-.4 .3M83.2 129.5l-.1 .1M83.2 129.1l-.1 .1M83.2 129.6l-.1 .1"/>
<path d="M83.3 129.3h-.1M86.7 125.7h-.1M86.7 135.6l-.1 .1M86.7 140h-.1M86.7 125.7l-.1 .1M86.7 135.7l-.1 .1M87 135.8h.1M87 125.8v.1M87.1 126.6l-.5 .2M87.1 126.8l-.4 .2M87.1 127.1h-.2M87.1 127.1l-.1 .1"/>
<path d="M87.1 137l-.1 .1M87.1 137h-.2M87.1 136h.1M87.1 136.5l-.5 .2M87.1 136.8l-.4 .2M87.1 126h.1M90.6 133.4l-.2 .1M90.6 133.5h-.1M90.7 133.6l-.2 .1M91 133.7l-.4 .3M91.5 133.9v.1M91.6 134.4h-.2"/>
<path d="M91.6 134.4l-.1 .1M91.6 134.1v.1M92.4 127.6l-.5 .2M92.6 128l-.4 .3 .4-.2M93 128.8l-.4 .2M94.3 135.6h-.1M94.4 135.6l-.2 .1M94.6 135.8l-.4 .2M94.7 135.9l-.3 .2M95.3 136.6l-.1 .1M95.3 136.1h-.1M95.4 136.7h-.2"/>
<path d="M95.4 136.3h.1M165.5 131l.2 .4M165.5 130.4l.1 .2M165.5 130.4v.6M165.5 130.4h.1M165.5 131.1h.1M165.5 130.9h.1M165.5 131h.1M165.6 130.6l.1 .1M165.6 130.6h.1M165.7 130.7l.1 .3h.4M165.7 130.7l.1 .3"/>
<path d="M165.7 131.4h.1M165.8 131h.4M165.8 130.2l-.3 .2 .1 .2M165.8 131h.1M165.8 130.2h.1M165.8 131v.6M166 131.6h.1M166 130h.1M166.1 131.6h.1M166.1 131.6l.6 .1M166.2 131l.2 .1M166.2 131h.1"/>
<path d="M166.3 129.9h.1M166.4 131.1l.5 .1M166.7 129.9l-.7 .1M166.7 131.7h.1M166.7 129.9h.1M166.9 131.2v.5h-.2M166.9 131.2v.4h.1M166.9 131.1h.1M166.9 131.2h.1M166.9 131.6h.1M166.9 130l.5 .3M166.9 130h.1"/>
<path d="M167 131.6h.1M167.2 130.9l-.3 .3M167.2 130.9l-.3 .2h-.5M167.3 130.8l-.1 .1M167.3 130.8h.1M167.3 130.1h.1M167.4 131.4l-.4 .2M167.4 131.4h.1M167.4 130.3h.1M167.5 130.4l.1 .3-.3 .1M167.5 130.4h.1M167.6 130.7l-.3 .1"/>
<path d="M167.6 130.7h.1M167.6 130.7v.6M237.5 129.2h-.1M237.6 129.2l-.2 .1M237.7 139.8h.1M237.7 139.4l.2 .1M237.7 139.4v.1M237.7 139.4h.1M237.7 129.3l-.3 .2M237.9 139.5h-.2v.3M237.9 139.5h.1M237.9 129.5l-.3 .2"/>
<path d="M238.1 139.4h.3l.2 .4M238.1 139.4l-.2 .1M238.3 139.2l-.6 .2M238.4 139.2h.1M238.4 139.4l.5-.2zM238.4 129.7h.1M238.5 130.1l-.1 .1M238.6 129.9h.1M238.6 130.2h-.2M238.6 139.8l.2 .2M238.6 139.8h.1M238.8 139.1h.1"/>
<path d="M238.8 140l.3 .3M238.8 139.1l-.4 .1M238.8 140l.3 .3v.4M238.8 139.1l.1 .1M238.9 139.2l.1 .1M238.9 139.2h.1M239 139.3h.1M239 139.3l.4 .5M239.4 139.8h.1M239.6 140l-.5 .3M240.5 124.8l-.3 .2M241.2 124.4l-.4 .2"/>
<path d="M241.3 131.3l-.1 .1M241.3 131.4h-.1M241.5 131.4l-.3 .2M241.7 131.6l-.4 .3M242.2 131.8h.1M242.3 132h.1M242.3 132.3h-.1M242.3 132.3l-.1 .1M245.8 128.4l-.1 .1M245.8 128.5h-.1M245.8 138.4h-.1M245.8 138.4l-.1 .1"/>
<path d="M246.1 128.5h.1M246.1 138.5h.1M246.1 129.7l-.1 .2M246.1 129.5l-.3 .2M246.1 129.3l-.4 .2M246.1 139.3l-.4 .1M246.1 139.5l-.3 .2M246.1 139.7l-.1 .1M246.2 128.7h.1M246.2 138.7h.1M246.2 129.8l-.1 .1M246.2 139.8h-.1"/>
<path d="M249.6 136.1l-.1 .1M249.7 136.2l-.1 .1M249.9 136.3l-.3 .2M250.1 136.5l-.4 .2M250.6 136.7h.1M250.6 137.1l-.1 .1M250.7 136.8h.1M250.7 137.2h-.1M253.4 138.3l-.1 .1M253.4 138.4h-.1M253.6 138.5l-.3 .1M253.9 138.6l-.5 .3"/>
<path d="M254.4 138.8l-.1 .1M254.4 139.3l-.1 .1 .1-.1M254.5 139l-.1 .1M256.7 133.3l-.4 .2M257.1 134l-.4 .2M78.2 140.1l17.2 10M86.7 140l-.1 .1M87 140.1h.1M87.1 140.8l-.5 .3M87.1 141.2l-.4 .1M87.1 141.4h-.2M87.1 141.4l-.1 .1"/>
<path d="M87.1 140.3h.1M93.6 144.7a1.07 1.07 0 0 0 .8 1.3M97.7 151.3l60.2 34.8M138.4 146l.1 .2M138.4 146v.7M138.4 146h.1M138.4 146.6h.1M138.4 146.7l.2 .4M138.4 146.7h.1M138.5 146.2l.1 .2M138.5 146.2h.1M138.6 146.4l.1 .3h.4"/>
<path d="M138.6 146.4v.9M138.6 146.4h.1M138.6 147.1h.1M138.7 146.7h.1M138.7 146.7h.4M138.7 145.8l-.3 .2 .1 .2M138.7 145.8h.1M138.7 146.7v.6M138.8 147.3h.1M138.9 147.3h.1M138.9 145.7h.1M138.9 147.3l.6 .1"/>
<path d="M139.1 146.7h.2M139.1 146.7h.1M139.1 145.6h.1M139.3 146.7l.4 .2M139.5 147.4h.1M139.6 145.6l-.7 .1M139.6 147.4h.1M139.6 145.6h.1M139.7 146.9v.4l-.2 .1M139.7 146.9v.4h.1M139.7 146.8h.1M139.7 146.9h.1"/>
<path d="M139.7 147.3h.1M139.8 145.7l.5 .2M139.8 147.3h.1M139.8 145.7h.1M140 146.6l-.3 .3M140 146.6a.46 .46 0 0 1-.7 .1M140 146.6h.1M140.2 146.5l.3-.1v.5M140.2 146.5l-.2 .1M140.2 146.5h.1M140.2 145.8h.1M140.3 147l-.5 .3"/>
<path d="M140.3 147h.1M140.3 145.9h.1M140.3 147v.1M140.4 146.1l.1 .3-.3 .1M140.4 146.1h.1M140.5 146.4h.1M192.7 146l.1 .2M192.7 146v.7M192.7 146h.1M192.7 146.6h.1M192.7 146.7l.2 .4M192.7 146.7h.1"/>
<path d="M192.8 146.2v.2M192.8 146.2h.1M192.8 146.4l.2 .3h.4M192.8 146.4l.2 .3M192.8 146.4h.1M192.9 147.1h.1M193 146.7h.4M193 145.8l-.3 .2 .1 .2M193 146.7h.1M193 145.8h.1M193 146.7v.6M193.1 147.3h.1"/>
<path d="M193.2 147.3h.1M193.2 145.7h.1M193.2 147.3l.7 .1M193.4 146.7h.2M193.4 146.7h.1M193.4 145.6h.1M193.6 146.7l.4 .2M193.9 145.6l-.7 .1M193.9 147.4h.1M193.9 145.6h.1M194 146.9v.4l-.1 .1M194 146.9h.1"/>
<path d="M194.1 147.3h.1M194.1 146.9v.4M194.1 145.7l.5 .2M194.1 145.7h.1M194.3 146.6l-.2 .3M194.3 146.6a.46 .46 0 0 1-.7 .1M194.3 146.6h.1M194.5 146.5l.3-.1v.5M194.5 146.5l-.2 .1M194.5 146.5h.1M194.5 145.8h.1M194.6 147l-.5 .3"/>
<path d="M194.6 147h.1M194.6 145.9h.1M194.6 147v.1M194.7 146.1l.1 .3-.3 .1M194.7 146.1h.1M194.8 146.4h.1M231.8 153.7v.2M231.9 153.7v.2M232.1 153.6v.4M232.3 153.6v.5M232.8 154.4h.1M233 154.4h.1"/>
<path d="M233.2 154.1v.1M236.9 143.5l17.2 10M237.3 142.8l17.2 10M237.7 140.1l.2 .6M237.7 140.1h.1M237.7 140.4h.1M237.9 140.7h.1M238.1 140.9l.5 .3M238.1 140.9h.1M238.4 141.2h.1M238.6 141.2h.1M238.8 141.2h.1"/>
<path d="M239.1 140.3v.4M239.1 140.7v.1M239.1 140.8v.4M239.1 140.8v.4h-.3M239.1 141.2h.1M239.1 140.3h.1M239.5 140.9h.1M239.6 140.2v.5M239.6 140.1v.1M239.6 140.7l-.5 .5M239.6 140.7h.1M245.8 142.7h-.1"/>
<path d="M245.8 142.7l-.1 .1M246.1 142.8v.1M246.1 144.1h-.1M246.1 143.8l-.3 .2M246.1 143.6l-.4 .2M246.2 143v.1M246.2 144.1l-.1 .1M251.7 148.1l.3 .7M251.7 148.1h.1M251.7 148h.1M251.8 147.6h.2M251.8 148.5h.1"/>
<path d="M251.8 147.6h.1M252 147.6h.2M252 147.6h-.2l-.1 .4M252 148.8h.1M252 147.6h.1M252.1 149l.6 .3M252.1 149h.1M252.2 147.6l.3-.1 .2 .3M252.2 147.6l.2-.1 .3 .3M252.3 147.3l-.5 .3M252.3 147.3h.5M252.3 147.3h.1"/>
<path d="M252.4 147.5l.5-.2zM252.4 149.3h.1M252.7 147.8l.1 .2M252.8 148l.3 .3M252.8 148l.3 .3-.1 .4M252.8 149.3h.1M252.8 147.3h.1M252.9 147.3l.1 .1M252.9 147.3h.1M253 147.4h.1M253 148.7v.2M253 148.9l.1 .3"/>
<path d="M253 148.9l.1 .3-.3 .1M253 148.9h.1M253 148.7h.1M253 147.4l.4 .5M253.1 148.3l-.1 .4M253.1 149.2h.1M253.1 148.3h.1M253.4 147.9l.1 .1M253.4 147.9h.1M253.6 148.3v.5M253.6 148.8l-.5 .4M253.6 149h.1"/>
<path d="M253.6 148.8h.1M253.6 148.3h.1M253.6 148.2v.1M253.6 148l-.5 .3M253.6 148.1l-.5 .2M256.3 154.7l3.2 1.9v.4M256.7 154.1l3.2 1.8 .4-.3M160.3 173.7l-.1 .1M160.3 173.7h-.1M160.5 173.9l-.3 .2M160.8 174l-.5 .2M161.3 174.2h.1"/>
<path d="M161.4 174.7l-.2 .1M161.4 174.8h-.1M161.4 174.4h.1M163.3 169.4l-.4 .2M164 168.9l-.4 .3M164.1 175.9l-.1 .1M164.1 176h-.1M164.3 176l-.3 .2M164.5 176.2l-.4 .2M165 176.4h.1M165.1 176.8l-.1 .1M165.2 176.6h.1"/>
<path d="M165.2 176.9l-.2 .1M165.5 162.4l.2 .4M165.5 161.7l.1 .2M165.5 161.7v.7M165.5 161.7h.1M165.5 162.4h.1M165.5 162.2h.1M165.6 161.9l.1 .2M165.6 161.9h.1M165.7 162.1l.1 .3h.4M165.7 162.1l.1 .3M165.7 162.8h.1"/>
<path d="M165.8 162.4h.4M165.8 161.5l-.3 .2 .1 .2M165.8 162.4h.1M165.8 161.5h.1M165.8 162.4v.5M166 162.9h.1M166 161.4h.1M166.1 162.9h.1M166.1 162.9l.6 .1M166.2 162.4h.2M166.2 162.4h.1M166.3 161.3h.1"/>
<path d="M166.4 162.4l.5 .1M166.4 162.4h.1M166.7 161.3l-.7 .1M166.7 161.3h.1M166.7 163v.1M166.9 162.5v.5h-.2M166.9 162.5v.5h.1M166.9 162.5h.1M166.9 163h.1M166.9 161.4l.5 .2M166.9 161.4h.1M167 163h.1"/>
<path d="M167.2 162.3l-.3 .2M167.2 162.3l-.3 .2-.5-.1M167.3 162.2l-.1 .1M167.3 162.2h.1M167.3 161.5h.1M167.4 162.7l-.4 .3M167.4 162.7h.1M167.4 161.6h.1M167.5 161.8l.1 .3-.3 .1M167.6 162.1l-.3 .1M167.6 162.1h.1M167.6 162.1v.5"/>
<path d="M168.6 173h-.1M168.7 173l-.2 .1M168.8 173.1h.1M168.9 173.9l-.4 .2M169 173.3h.1M169 174.4h-.2M169 174.3l-.2 .1M169 174.1l-.3 .2M179.5 177.9l-.4 .2M179.9 178.6l-.4 .2M160.1 187.4l17.3 10M161.5 183.8a1.07 1.07 0 0 0 .7 1.4"/>
<path d="M168.6 187.3h-.1M168.6 182.9l-.1 .1M168.7 187.3l-.2 .1M168.7 182.9l-.2 .2M168.9 183.8l-.4 .2M168.9 183l-.1 .1M168.9 187.4l-.1 .1M168.9 188.2l-.4 .2M169 184.1l-.3 .1M169 184.3l-.2 .1M169 184.3h-.2M169 188.7l-.2 .1"/>
<path d="M169 188.7h-.2M169 188.4l-.3 .2M169 183.2v.1M169 187.6h.1M172.5 180.8h-.2M172.5 180.7l-.2 .1M172.7 180.8l-.4 .2M172.9 181l-.4 .2M173.4 181.2h.1M173.5 181.4h.1M173.5 181.7h-.1M173.5 181.7l-.1 .1"/>
<path d="M175.5 192a.93 .93 0 0 0 .8 1.2M176.2 182.9h-.1M176.3 182.9l-.2 .1M176.5 183l-.4 .2M176.7 183.2l-.4 .3M177.2 183.4h.1M177.2 183.8l-.1 .1M177.3 183.6h.1M177.3 183.9l-.1 .1M179.5 198.6l3.3 1.9 .3-.3 .5 .3v.4"/>
</g>
<!-- layer: Symbol (ANSI) -->
<g fill="none" stroke="#000" stroke-width=".21">
<path d="M187.5 21.5v-5.8h234.6v5.8M187.5 21.5h234.6v5.9M187.5 21.5v17.5h234.6v-11.6M187.5 27.4h234.6M187.5 33.1h234.6M222.5 21.5v17.5M247.5 21.5v17.5M302.5 21.5v17.5M231.2 93.9l-18.9 15M213.9 107l.6 .8-2.2 1.1zM285.2 138l-32.4 10.1M252.8 148.1l2.2-1.3 .3 1z"/>
<circle cx="234.8" cy="91.1" r="4.6"/>
<circle cx="289.5" cy="136.7" r="4.6"/>
</g>
<!-- layer: Border (ANSI) -->
<path d="M107.9 11.7v4M215.9 9.4v6.3l-2.2-3.8h4.4l-2.2 3.8 2.2-3.8M323.8 11.7v4M3.3 139.7h6.4l-3.9-2.2v4.4l3.9-2.2-3.9 2.2M428.5 139.7h-6.4l3.9-2.2v4.4l-3.9-2.2 3.9 2.2M9.7 263.7v-248h412.4v248h-412.4h412.4M107.9 263.7v4M218.1 267.5l-2.2-3.8 2.2 3.8h-4.4l2.2-3.8v6.3M323.8 263.7v4" fill="none" stroke="#000" stroke-width=".21"/>
<!-- layer: Title (ANSI) -->
<g fill="none" stroke="#000" stroke-width=".21">
<path d="M285 222.5h137.1v41.2h-137.1zM285 236.2h71.1M305.3 236.2v27.5M330.7 236.2v5.5M356.1 222.5v30.2M374.5 239.7h2M384 222.5v15.9M389.6 227.1h5.1M392.2 224.5v5.1M406.9 227.1h1.8M408.2 225.6l6.3-1.1v5.1l-6.3-1zM409.6 227.1h3.5"/>
<path d="M414 227.1h1.8M422.1 238.4h-38.1v14.3M285 258.2h127.6M285 252.7h137.1M285 247.2h71.1M285 241.7h71.1M373.7 251.1h2M374.2 246.4h2M374.3 243.1h2.1M380.9 258.2v5.5M412.6 252.7v11M380.9 260.9h31.7"/>
<circle cx="392.2" cy="227" r="2.51"/>
<circle cx="392.2" cy="227" r="1.56"/>
</g>
<!-- layer: Symbol (ANSI) -->
<path d="M213.9 107l.6 .8-2.2 1.1zM252.8 148.1l2.2-1.3 .3 1z" fill="#000"/>
<text font-size="4.9" x="415.7" y="261.6">A</text>
<g font-size="4.2">
<text x="52.8" y="14.7">4</text>
<text x="160.8" y="14.7">3</text>
<text x="268.7" y="14.7">2</text>
<text x="376.7" y="14.7">1</text>
<text x="293.9" y="20.2">PARTS LIST</text>
<text x="200.2" y="26">ITEM</text>
<text x="231.1" y="26">QTY</text>
<text x="261.3" y="26">PART NUMBER</text>
<text x="349.2" y="26">DESCRIPTION</text>
<text x="203.9" y="31.8">1</text>
<text x="233.9" y="31.8">1</text>
<text x="248.4" y="31.8">BV-222-101</text>
<text x="303.4" y="31.9">Base Vehicle Main Wrap</text>
<text x="203.9" y="37.6">2</text>
<text x="232.7" y="37.6">12</text>
<text x="248.4" y="37.6">93560A112</text>
<text x="303.4" y="37.7">3/8&quot;-16 Thread Size, 17/32&quot; Diameter x 0.085&quot; High Collar</text>
<text x="5.9" y="71.4">B</text>
<text x="423.5" y="71.4">B</text>
<text x="233.6" y="92.6">1</text>
<text x="288.4" y="138.3">2</text>
<text x="5.8" y="211.1">A</text>
<text x="423.4" y="211.1">A</text>
<text x="52.8" y="267.7">4</text>
<text x="160.8" y="267.7">3</text>
<text x="268.7" y="267.7">2</text>
<text x="376.7" y="267.7">1</text>
</g>
<text font-size="3.5" x="306.1" y="262">BV-ASM-222-104</text>
<g font-size="2.8">
<text x="361.8" y="226.9">TOLERANCES</text>
<text x="357" y="230.3">UNLESS OTHERWISE</text>
<text x="363.4" y="233.6">SPECIFIED</text>
<text x="391.7" y="233.5">THIRD ANGLE</text>
<text x="290.3" y="240">DRAWN</text>
<text x="315.2" y="240">MBH</text>
<text x="336.2" y="239.8">12/15/2025</text>
<text x="359.9" y="239.3">X.X</text>
<text x="374.5" y="239.3">+ .1</text>
<text x="392.6" y="236.8">PROJECTION</text>
<text x="288.7" y="245.5">MATERIAL</text>
<text x="327.7" y="245.5">Steel</text>
<text x="359.9" y="242.6">X.XX</text>
<text x="359.9" y="245.9">X.XXX</text>
<text x="374.2" y="245.9">+ .01</text>
<text x="374.3" y="242.6">+ .04</text>
<text x="290.7" y="251">FINISH</text>
<text x="359.9" y="250.7">ANGULAR + 1°</text>
<text x="286.4" y="256.4">DESCRIPTION</text>
<text x="306.1" y="256.3">BASE WELDMENT TOP HALF</text>
<text x="414.7" y="256">REV</text>
<text x="286" y="261.9">PART NUMBER</text>
</g>
<g font-size="2.1">
<text x="286.3" y="225.4">PROPRIETARY NOTICE: THIS DOCUMENT IS THE EXCLUSIVE</text>
<text x="286.3" y="227.8">PROPERTY OF NEUWEG INDUSTRIES, IS CONFIDENTIAL, AND IS TO BE</text>
<text x="286.3" y="230.4">USED ONLY FOR THE PURPOSE FOR WHICH IT IS LOANED, IS TO BE</text>
<text x="286.3" y="232.9">RETURNED UPON REQUEST, AND IS NOT TO BE COPIED OR</text>
<text x="286.3" y="235.4">REPRODUCED WITHOUT WRITTEN PERMISSION.</text>
<text x="381.4" y="260.2">SHEET 1 OF 1</text>
<text x="381.4" y="263">WEIGHT: N/A</text>
</g>
</svg>
